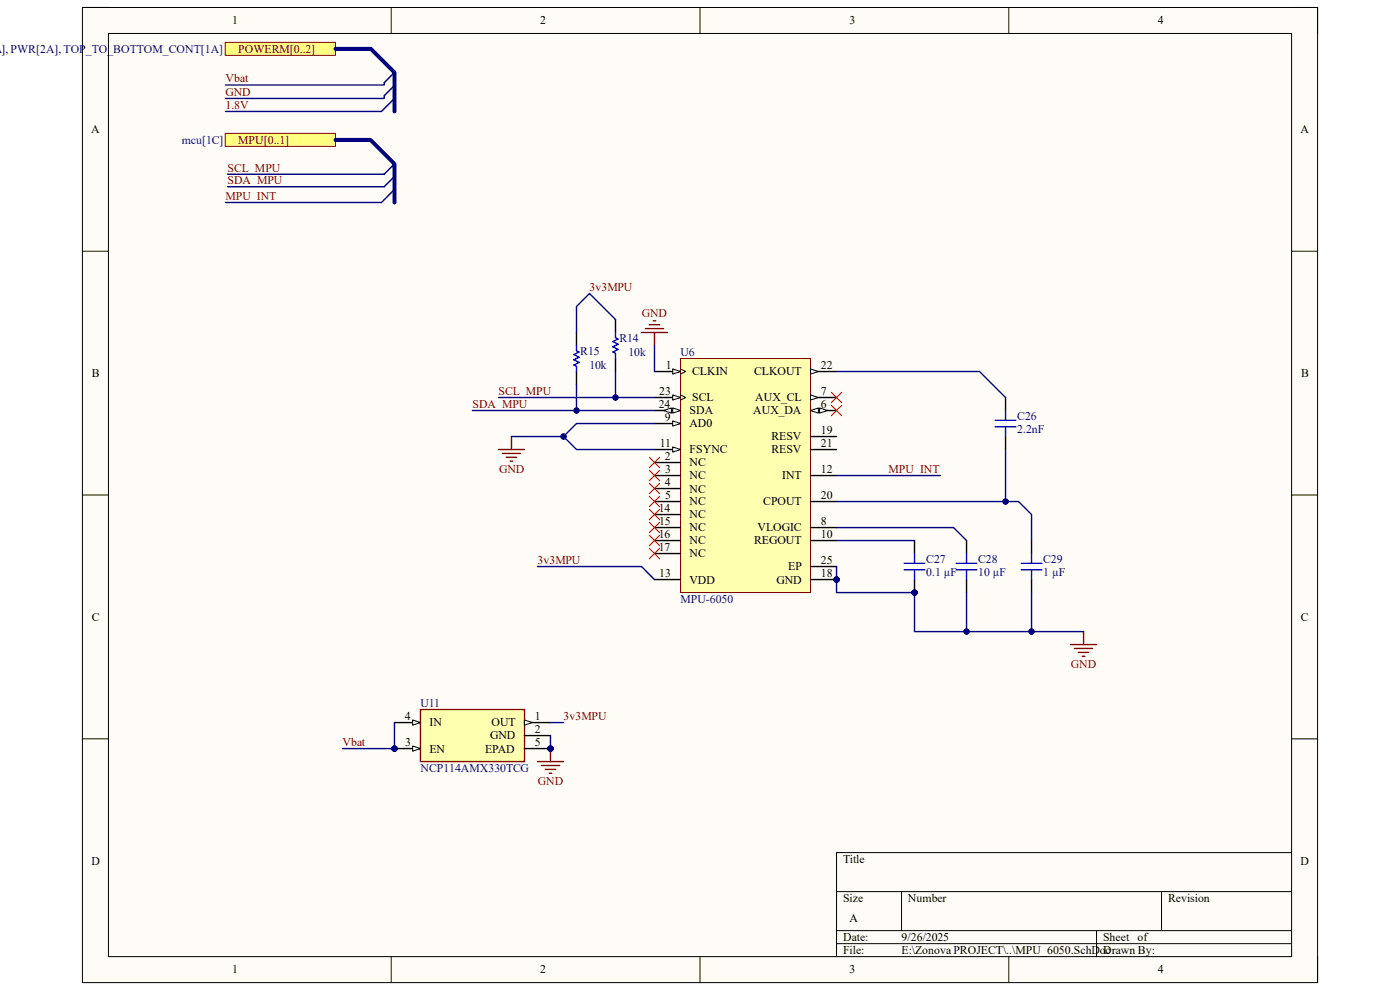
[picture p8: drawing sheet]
<svg xmlns="http://www.w3.org/2000/svg" width="297mm" height="210mm" viewBox="0 0 297 210" stroke-linecap="round" stroke-linejoin="round" font-family="sans-serif">
<path d="M17.5 1.6h262v206.8h-262z" fill-rule="evenodd" fill="#fffcf8"/>
<path d="M17.5 1.6h262v206.8h-262z" fill="none" stroke="#000" stroke-width=".21"/>
<path d="M23 7.1h251v195.8h-251z" fill-rule="evenodd" fill="#fffcf8"/>
<g fill="none" stroke="#000" stroke-width=".21">
<path d="M17.5 1.6h5.5M23 7.1h251v195.8h-251zM83 1.6v5.5M148.5 1.6v5.5M214 1.6v5.5M274 1.6h5.5v5.5M17.5 53.3h5.5M274 53.3h5.5M17.5 105h5.5M274 105h5.5M17.5 156.7h5.5M274 156.7h5.5"/>
<path d="M177.5 189.1h96.5M177.5 197.4h96.5M191.3 189.1v8.3M232.6 197.4v5.5M246.4 189.1v8.3M274 180.9h-96.5v22M83 202.9v5.5M148.5 202.9v5.5M177.5 200.2h96.5M214 202.9v5.5M279.5 202.9v5.5"/>
</g>
<circle cx="177.5" cy="122.9" r=".55" fill="#000080"/>
<circle cx="177.5" cy="122.9" r=".55" fill="none" stroke="#000080" stroke-width=".21"/>
<path d="M144.4 76.1h27.5v49.6h-27.5z" fill-rule="evenodd" fill="#ffffb0"/>
<path d="M144.4 76.1h27.5v49.6h-27.5z" fill="none" stroke="#800000" stroke-width=".21"/>
<path d="M138.8 78.8h5.6" fill="none" stroke="#000" stroke-width=".3"/>
<path d="M142.7 78.3l1.7 .5-1.7 .6z" fill="#f8fcff"/>
<path d="M142.7 78.3l1.7 .5-1.7 .6zM144.4 78.3l1.1 .5-1.1 .6" fill="none" stroke="#000" stroke-width=".21"/>
<path d="M138.8 98.1h5.6M171.9 87.1h5.6M138.8 100.9h5.6M138.8 103.6h5.6M138.8 106.4h5.6" fill="none" stroke="#000" stroke-width=".3"/>
<path d="M171.9 87.1l1.7-.6v1.1z" fill="#f8fcff"/>
<path d="M171.9 87.1l1.7-.6v1.1z" fill="none" stroke="#000" stroke-width=".21"/>
<path d="M173.9 86.5l1.6 .6-1.6 .5z" fill="#f8fcff"/>
<path d="M173.9 86.5l1.6 .6-1.6 .5z" fill="none" stroke="#000" stroke-width=".21"/>
<path d="M171.9 84.3h5.6" fill="none" stroke="#000" stroke-width=".3"/>
<path d="M171.9 83.8l1.7 .5-1.7 .6z" fill="#f8fcff"/>
<path d="M171.9 83.8l1.7 .5-1.7 .6z" fill="none" stroke="#000" stroke-width=".21"/>
<path d="M138.8 89.8h5.6M171.9 111.9h5.6" fill="none" stroke="#000" stroke-width=".3"/>
<path d="M142.7 89.3l1.7 .5-1.7 .6z" fill="#f8fcff"/>
<path d="M142.7 89.3l1.7 .5-1.7 .6z" fill="none" stroke="#000" stroke-width=".21"/>
<path d="M138.8 95.4h5.6M171.9 114.7h5.6" fill="none" stroke="#000" stroke-width=".3"/>
<path d="M142.7 94.8l1.7 .6-1.7 .5z" fill="#f8fcff"/>
<path d="M142.7 94.8l1.7 .6-1.7 .5z" fill="none" stroke="#000" stroke-width=".21"/>
<path d="M138.8 109.2h5.6M138.8 111.9h5.6M138.8 114.7h5.6M138.8 117.4h5.6M171.9 100.9h5.6M138.8 122.9h5.6M171.9 122.9h5.6" fill="none" stroke="#000" stroke-width=".3"/>
<circle cx="177.5" cy="122.9" r=".55" fill="#000080"/>
<circle cx="177.5" cy="122.9" r=".55" fill="none" stroke="#000080" stroke-width=".21"/>
<path d="M171.9 78.8h5.6M171.9 92.6h5.6M171.9 95.4h5.6M171.9 106.4h5.6" fill="none" stroke="#000" stroke-width=".3"/>
<path d="M171.9 78.3l1.7 .5-1.7 .6z" fill="#f8fcff"/>
<path d="M171.9 78.3l1.7 .5-1.7 .6z" fill="none" stroke="#000" stroke-width=".21"/>
<path d="M138.8 84.3h5.6" fill="none" stroke="#000" stroke-width=".3"/>
<path d="M142.7 83.8l1.7 .5-1.7 .6z" fill="#f8fcff"/>
<path d="M142.7 83.8l1.7 .5-1.7 .6zM144.4 83.8l1.1 .5-1.1 .6" fill="none" stroke="#000" stroke-width=".21"/>
<path d="M138.8 87.1h5.6" fill="none" stroke="#000" stroke-width=".3"/>
<path d="M142.7 86.5l1.7 .6-1.7 .5z" fill="#f8fcff"/>
<path d="M142.7 86.5l1.7 .6-1.7 .5z" fill="none" stroke="#000" stroke-width=".21"/>
<path d="M140.8 87.1l1.6-.6v1.1z" fill="#f8fcff"/>
<path d="M140.8 87.1l1.6-.6v1.1z" fill="none" stroke="#000" stroke-width=".21"/>
<path d="M171.9 120.2h5.6" fill="none" stroke="#000" stroke-width=".3"/>
<path d="M227.1 136.7h5.5M227.9 137.6h3.9M228.8 138.4h2.2M229.6 139.2h.6M229.9 134v2.7" fill="none" stroke="#800000" stroke-width=".3"/>
<circle cx="194" cy="125.7" r=".55" fill="#000080"/>
<circle cx="194" cy="125.7" r=".55" fill="none" stroke="#000080" stroke-width=".21"/>
<path d="M194 122.9v2.8" fill="none" stroke="#000" stroke-width=".3"/>
<circle cx="194" cy="125.7" r=".55" fill="#000080"/>
<circle cx="194" cy="125.7" r=".55" fill="none" stroke="#000080" stroke-width=".21"/>
<path d="M213.3 84.3v2.8M213.3 92.6v2.8M194 114.7v2.7M205.1 114.7v2.7M218.8 114.7v2.7M205.1 122.9v2.8M218.8 122.9v2.8" fill="none" stroke="#000" stroke-width=".3"/>
<g fill="none" stroke="#00f" stroke-width=".3">
<path d="M211.1 89.2h4.4M211.1 90.5h4.4M213.3 87.1v2.1M213.3 90.5v2.1M191.8 119.5h4.4M194 117.4v2.1M202.8 119.5h4.5M205.1 117.4v2.1M216.6 119.5h4.5M218.8 117.4v2.1M191.8 120.9h4.4M194 120.9v2"/>
<path d="M202.8 120.9h4.5M205.1 120.9v2M216.6 120.9h4.5M218.8 120.9v2"/>
</g>
<g fill="none" stroke="#f00" stroke-width=".21">
<path d="M137.7 97l2.3 2.2M137.7 99.8l2.3 2.2M140 97l-2.3 2.2M140 99.8l-2.3 2.2M176.4 86l2.2 2.2M176.4 83.2l2.2 2.2M178.6 86l-2.2 2.2M178.6 83.2l-2.2 2.2M137.7 102.5l2.3 2.2M137.7 105.3l2.3 2.2M137.7 108.1l2.3 2.2M137.7 110.8l2.3 2.2"/>
<path d="M137.7 113.6l2.3 2.2M137.7 116.3l2.3 2.2M140 102.5l-2.3 2.2M140 105.3l-2.3 2.2M140 108.1l-2.3 2.2M140 110.8l-2.3 2.2M140 113.6l-2.3 2.2M140 116.3l-2.3 2.2"/>
</g>
<path d="M136.1 70.5h5.5M136.9 69.7h3.9M137.7 68.9h2.3M138.6 68.1h.5M138.8 70.5v2.8M105.7 95.4h5.6M106.6 96.2h3.8M107.4 97h2.2M108.2 97.8h.6M108.5 92.6v2.8" fill="none" stroke="#800000" stroke-width=".3"/>
<path d="M47.8 28.3h23.4v2.8h-23.4z" fill-rule="evenodd" fill="#ffff80"/>
<path d="M47.8 28.3h23.4v2.8h-23.4z" fill="none" stroke="#800000" stroke-width=".21"/>
<path d="M83.7 34.8l-2.2 2.1M83.7 37.4l-2.2 2.2M83.7 40.2l-2.2 2.2" fill="none" stroke="#000080" stroke-width=".3"/>
<path d="M122.3 70.5v2.8M122.3 78.8v2.8M130.6 67.8v2.7M130.6 76.1v2.7" fill="none" stroke="#000" stroke-width=".3"/>
<path d="M122.3 73.3v1.1l.6 .3-1.1 .5 1.1 .6-1.1 .5 1.1 .6-1.1 .5 .5 .3v1.1M130.6 70.5v1.1l.5 .3-1.1 .6 1.1 .5-1.1 .6 1.1 .5-1.1 .6 .6 .3v1.1" fill="none" stroke="#00f" stroke-width=".3"/>
<path d="M116.8 158.8v2.8M114 161.6h5.5M114.9 162.4h3.8M115.7 163.2h2.2M116.5 164h.6" fill="none" stroke="#800000" stroke-width=".3"/>
<circle cx="116.8" cy="158.8" r=".55" fill="#000080"/>
<circle cx="116.8" cy="158.8" r=".55" fill="none" stroke="#000080" stroke-width=".21"/>
<circle cx="83.7" cy="158.8" r=".55" fill="#000080"/>
<circle cx="83.7" cy="158.8" r=".55" fill="none" stroke="#000080" stroke-width=".21"/>
<circle cx="116.8" cy="158.8" r=".55" fill="#000080"/>
<circle cx="116.8" cy="158.8" r=".55" fill="none" stroke="#000080" stroke-width=".21"/>
<path d="M89.2 150.5h22.1v11.1h-22.1z" fill-rule="evenodd" fill="#ffffb0"/>
<path d="M89.2 150.5h22.1v11.1h-22.1z" fill="none" stroke="#800000" stroke-width=".3"/>
<path d="M83.7 153.3h5.5" fill="none" stroke="#000" stroke-width=".3"/>
<path d="M87.5 152.7l1.7 .6-1.7 .5z" fill="#f8fcff"/>
<path d="M87.5 152.7l1.7 .6-1.7 .5z" fill="none" stroke="#000" stroke-width=".21"/>
<path d="M83.7 158.8h5.5" fill="none" stroke="#000" stroke-width=".3"/>
<path d="M87.5 158.3l1.7 .5-1.7 .6z" fill="#f8fcff"/>
<path d="M87.5 158.3l1.7 .5-1.7 .6z" fill="none" stroke="#000" stroke-width=".21"/>
<circle cx="83.7" cy="158.8" r=".55" fill="#000080"/>
<circle cx="83.7" cy="158.8" r=".55" fill="none" stroke="#000080" stroke-width=".21"/>
<path d="M111.3 153.3h5.5" fill="none" stroke="#000" stroke-width=".3"/>
<path d="M111.3 152.7l1.6 .6-1.6 .5z" fill="#f8fcff"/>
<path d="M111.3 152.7l1.6 .6-1.6 .5z" fill="none" stroke="#000" stroke-width=".21"/>
<path d="M111.3 156h5.5M111.3 158.8h5.5" fill="none" stroke="#000" stroke-width=".3"/>
<circle cx="116.8" cy="158.8" r=".55" fill="#000080"/>
<circle cx="116.8" cy="158.8" r=".55" fill="none" stroke="#000080" stroke-width=".21"/>
<path d="M105.7 84.3h33.1" fill="none" stroke="#000080" stroke-width=".3"/>
<circle cx="130.6" cy="84.3" r=".55" fill="#000080"/>
<circle cx="130.6" cy="84.3" r=".55" fill="none" stroke="#000080" stroke-width=".21"/>
<path d="M100.2 87.1h38.6" fill="none" stroke="#000080" stroke-width=".3"/>
<circle cx="122.3" cy="87.1" r=".55" fill="#000080"/>
<circle cx="122.3" cy="87.1" r=".55" fill="none" stroke="#000080" stroke-width=".21"/>
<path d="M122.3 81.6v5.5" fill="none" stroke="#000080" stroke-width=".3"/>
<circle cx="122.3" cy="87.1" r=".55" fill="#000080"/>
<circle cx="122.3" cy="87.1" r=".55" fill="none" stroke="#000080" stroke-width=".21"/>
<path d="M130.6 78.8v5.5" fill="none" stroke="#000080" stroke-width=".3"/>
<circle cx="130.6" cy="84.3" r=".55" fill="#000080"/>
<circle cx="130.6" cy="84.3" r=".55" fill="none" stroke="#000080" stroke-width=".21"/>
<path d="M138.8 89.8h-16.5l-2.8 2.8h-11M114 120.2h22.1l2.7 2.7" fill="none" stroke="#000080" stroke-width=".3"/>
<circle cx="119.5" cy="92.6" r=".55" fill="#000080"/>
<circle cx="119.5" cy="92.6" r=".55" fill="none" stroke="#000080" stroke-width=".21"/>
<path d="M138.8 73.3v5.5M119.5 92.6l2.8 2.8h16.5" fill="none" stroke="#000080" stroke-width=".3"/>
<circle cx="119.5" cy="92.6" r=".55" fill="#000080"/>
<circle cx="119.5" cy="92.6" r=".55" fill="none" stroke="#000080" stroke-width=".21"/>
<path d="M194 125.7v8.3h35.9" fill="none" stroke="#000080" stroke-width=".3"/>
<circle cx="194" cy="125.7" r=".55" fill="#000080"/>
<circle cx="194" cy="125.7" r=".55" fill="none" stroke="#000080" stroke-width=".21"/>
<circle cx="205.1" cy="134" r=".55" fill="#000080"/>
<circle cx="205.1" cy="134" r=".55" fill="none" stroke="#000080" stroke-width=".21"/>
<circle cx="218.8" cy="134" r=".55" fill="#000080"/>
<circle cx="218.8" cy="134" r=".55" fill="none" stroke="#000080" stroke-width=".21"/>
<path d="M177.5 120.2v2.7" fill="none" stroke="#000080" stroke-width=".3"/>
<circle cx="177.5" cy="122.9" r=".55" fill="#000080"/>
<circle cx="177.5" cy="122.9" r=".55" fill="none" stroke="#000080" stroke-width=".21"/>
<path d="M177.5 111.9h24.8l2.8 2.8M177.5 114.7h16.5M177.5 122.9v2.8h16.5" fill="none" stroke="#000080" stroke-width=".3"/>
<circle cx="177.5" cy="122.9" r=".55" fill="#000080"/>
<circle cx="177.5" cy="122.9" r=".55" fill="none" stroke="#000080" stroke-width=".21"/>
<circle cx="194" cy="125.7" r=".55" fill="#000080"/>
<circle cx="194" cy="125.7" r=".55" fill="none" stroke="#000080" stroke-width=".21"/>
<path d="M205.1 125.7v8.3" fill="none" stroke="#000080" stroke-width=".3"/>
<circle cx="205.1" cy="134" r=".55" fill="#000080"/>
<circle cx="205.1" cy="134" r=".55" fill="none" stroke="#000080" stroke-width=".21"/>
<path d="M177.5 106.4h38.6l2.7 2.8v5.5" fill="none" stroke="#000080" stroke-width=".3"/>
<circle cx="213.3" cy="106.4" r=".55" fill="#000080"/>
<circle cx="213.3" cy="106.4" r=".55" fill="none" stroke="#000080" stroke-width=".21"/>
<path d="M218.8 125.7v8.3" fill="none" stroke="#000080" stroke-width=".3"/>
<circle cx="218.8" cy="134" r=".55" fill="#000080"/>
<circle cx="218.8" cy="134" r=".55" fill="none" stroke="#000080" stroke-width=".21"/>
<path d="M177.5 78.8h30.3l5.5 5.5M213.3 95.4v11M177.5 100.9h22" fill="none" stroke="#000080" stroke-width=".3"/>
<circle cx="213.3" cy="106.4" r=".55" fill="#000080"/>
<circle cx="213.3" cy="106.4" r=".55" fill="none" stroke="#000080" stroke-width=".21"/>
<path d="M48.3 36.9h33.2M81.5 39.6h-33.2M81.5 42.4l-.6 .6h-33.1M72.6 158.8h11.1" fill="none" stroke="#000080" stroke-width=".3"/>
<circle cx="83.7" cy="158.8" r=".55" fill="#000080"/>
<circle cx="83.7" cy="158.8" r=".55" fill="none" stroke="#000080" stroke-width=".21"/>
<path d="M116.8 156v2.8" fill="none" stroke="#000080" stroke-width=".3"/>
<circle cx="116.8" cy="158.8" r=".55" fill="#000080"/>
<circle cx="116.8" cy="158.8" r=".55" fill="none" stroke="#000080" stroke-width=".21"/>
<path d="M83.7 153.3v5.5M116.8 153.3h2.7" fill="none" stroke="#000080" stroke-width=".3"/>
<circle cx="83.7" cy="158.8" r=".55" fill="#000080"/>
<circle cx="83.7" cy="158.8" r=".55" fill="none" stroke="#000080" stroke-width=".21"/>
<path d="M71.2 29.7h7.4l5.1 5.1v8.2" fill="none" stroke="#000080" stroke-width=".85"/>
<path d="M130.6 67.8l-5.5-5.5-2.8 2.7v5.5" fill="none" stroke="#000080" stroke-width=".3"/>
<path d="M47.8 9h23.4v2.7h-23.4z" fill-rule="evenodd" fill="#ffff80"/>
<path d="M47.8 9h23.4v2.7h-23.4z" fill="none" stroke="#800000" stroke-width=".21"/>
<path d="M83.7 15.4l-2.2 2.1v.5h-33.7M83.7 18.1l-2.2 2.2v.6h-33.7M83.7 20.9l-2.8 2.7h-33.1" fill="none" stroke="#000080" stroke-width=".3"/>
<path d="M71.2 10.4h7.5l5 5v8.2" fill="none" stroke="#000080" stroke-width=".85"/>
<g font-size="2.5">
<text x="49.3" y="5.2">1</text>
<text x="114.6" y="5.2">2</text>
<text x="180.2" y="5.2">3</text>
<text x="245.6" y="5.2">4</text>
<text x="19.3" y="28.3">A</text>
<text x="275.9" y="28.3">A</text>
<text x="19.5" y="80">B</text>
<text x="139.9" y="83.8">23</text>
<text x="141.2" y="78.3">1</text>
<text x="146.9" y="79.6">CLKIN</text>
<text x="160" y="79.6">CLKOUT</text>
<text x="174.2" y="83.8">7</text>
<text x="174.2" y="78.3">22</text>
<text x="276" y="80">B</text>
<text x="139.7" y="86.5">24</text>
<text x="141" y="89.3">9</text>
<text x="146.3" y="87.9">SDA</text>
<text x="146.9" y="85.1">SCL</text>
<text x="159.8" y="87.9">AUX_DA</text>
<text x="160.2" y="85.1">AUX_CL</text>
<text x="174.2" y="86.5">6</text>
<text x="140" y="94.8">11</text>
<text x="146.3" y="90.7">AD0</text>
<text x="163.7" y="93.4">RESV</text>
<text x="174.2" y="92">19</text>
<text x="174.2" y="94.8">21</text>
<text x="141" y="97.6">2</text>
<text x="141.1" y="100.3">3</text>
<text x="146.3" y="98.9">NC</text>
<text x="146.3" y="101.7">NC</text>
<text x="146.3" y="96.2">FSYNC</text>
<text x="163.7" y="96.2">RESV</text>
<text x="165.9" y="101.7">INT</text>
<text x="174.2" y="100.3">12</text>
<text x="141" y="103.1">4</text>
<text x="141.1" y="105.8">5</text>
<text x="146.3" y="104.5">NC</text>
<text x="146.3" y="107.2">NC</text>
<text x="161.9" y="107.2">CPOUT</text>
<text x="174.2" y="105.8">20</text>
<text x="139.7" y="108.6">14</text>
<text x="139.8" y="111.3">15</text>
<text x="146.3" y="110">NC</text>
<text x="146.3" y="112.7">NC</text>
<text x="160.7" y="112.7">VLOGIC</text>
<text x="174.2" y="111.3">8</text>
<text x="139.7" y="114.1">16</text>
<text x="139.8" y="116.9">17</text>
<text x="146.3" y="115.5">NC</text>
<text x="146.3" y="118.2">NC</text>
<text x="160" y="115.5">REGOUT</text>
<text x="174.2" y="114.1">10</text>
<text x="174.2" y="119.6">25</text>
<text x="139.9" y="122.4">13</text>
<text x="146.3" y="123.8">VDD</text>
<text x="164.7" y="123.8">GND</text>
<text x="167.2" y="121">EP</text>
<text x="174.2" y="122.4">18</text>
<text x="19.5" y="131.7">C</text>
<text x="276" y="131.7">C</text>
<text x="85.9" y="152.7">4</text>
<text x="91.1" y="154.1">IN</text>
<text x="104.3" y="154.1">OUT</text>
<text x="113.5" y="152.7">1</text>
<text x="113.5" y="155.5">2</text>
<text x="85.9" y="158.2">3</text>
<text x="91.1" y="159.6">EN</text>
<text x="102.9" y="159.6">EPAD</text>
<text x="104" y="156.8">GND</text>
<text x="113.5" y="158.2">5</text>
<text x="19.4" y="183.4">D</text>
<text x="178.9" y="183">Title</text>
<text x="275.9" y="183.4">D</text>
<text x="178.9" y="191.3">Size</text>
<text x="192.6" y="191.3">Number</text>
<text x="247.8" y="191.3">Revision</text>
<text x="180.2" y="195.5">A</text>
<text x="178.9" y="199.6">Date:</text>
<text x="178.9" y="202.4">File:</text>
<text x="191.3" y="199.6">9/26/2025</text>
<text x="191.3" y="202.4">E:\Zonova PROJECT\..\MPU_6050.SchDoc</text>
<text x="234" y="202.4">Drawn By:</text>
<text x="234" y="199.6">Sheet</text>
<text x="241.4" y="199.6">of</text>
<text x="49.3" y="206.5">1</text>
<text x="114.6" y="206.5">2</text>
<text x="180.2" y="206.5">3</text>
<text x="245.6" y="206.5">4</text>
</g>
<g font-size="2.5" fill="#000080">
<text x=".3" y="11.2">], PWR[2A], TOP_TO_BOTTOM_CONT[1A]</text>
<text x="38.6" y="30.5">mcu[1C]</text>
<text x="123.1" y="75.2">R15</text>
<text x="131.4" y="72.5">R14</text>
<text x="133.3" y="75.5">10k</text>
<text x="144.4" y="75.5">U6</text>
<text x="125.1" y="78.3">10k</text>
<text x="215.8" y="89">C26</text>
<text x="215.8" y="91.8">2.2nF</text>
<text x="196.5" y="119.3">C27</text>
<text x="207.5" y="119.3">C28</text>
<text x="221.3" y="119.3">C29</text>
<text x="196.5" y="122.1">0.1 µF</text>
<text x="207.5" y="122.1">10 µF</text>
<text x="221.3" y="122.1">1 µF</text>
<text x="144.4" y="127.9">MPU-6050</text>
<text x="89.2" y="150">U11</text>
<text x="89.2" y="163.7">NCP114AMX330TCG</text>
</g>
<g font-size="2.5" fill="#800000">
<text x="50.5" y="11.2">POWERM[0..2]</text>
<text x="47.8" y="17.5">Vbat</text>
<text x="47.8" y="20.3">GND</text>
<text x="47.8" y="23.1">1.8V</text>
<text x="50.5" y="30.5">MPU[0..1]</text>
<text x="48.3" y="39.1">SDA_MPU</text>
<text x="48.3" y="36.4">SCL_MPU</text>
<text x="47.8" y="42.4">MPU_INT</text>
<text x="125.1" y="61.7">3v3MPU</text>
<text x="136.2" y="67.2">GND</text>
<text x="105.7" y="83.8">SCL_MPU</text>
<text x="100.2" y="86.5">SDA_MPU</text>
<text x="105.9" y="100.3">GND</text>
<text x="188.5" y="100.3">MPU_INT</text>
<text x="114" y="119.6">3v3MPU</text>
<text x="227.2" y="141.7">GND</text>
<text x="119.5" y="152.7">3v3MPU</text>
<text x="72.6" y="158.2">Vbat</text>
<text x="114.1" y="166.5">GND</text>
</g>
</svg>
